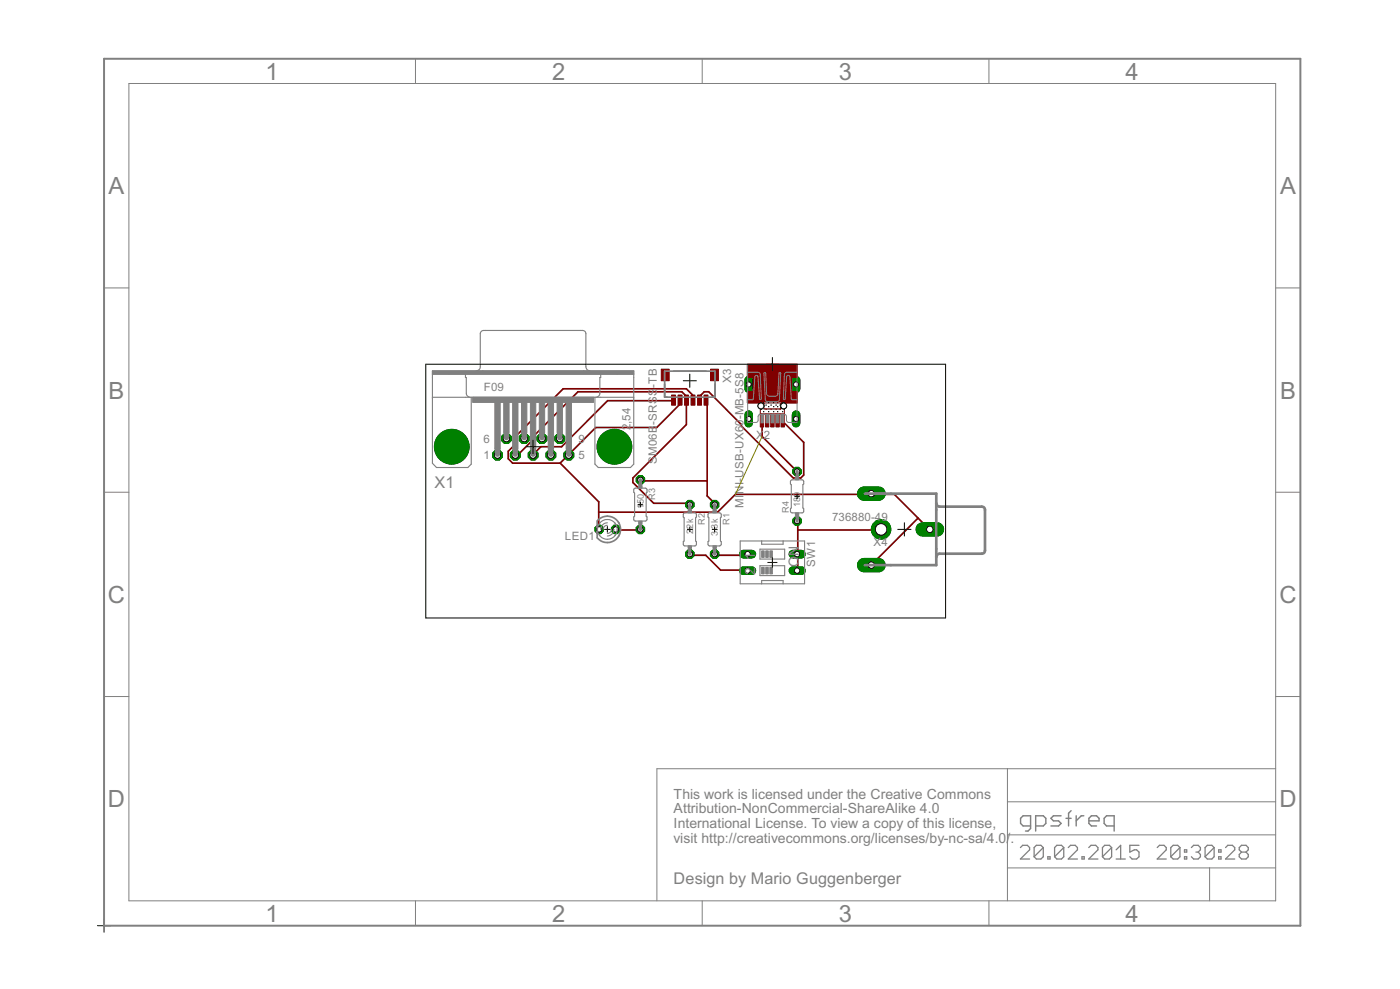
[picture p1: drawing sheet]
<svg xmlns="http://www.w3.org/2000/svg" width="210mm" height="148mm" viewBox="0 0 210 148" stroke-linecap="round" stroke-linejoin="round" font-family="sans-serif">
<g fill="#000080" stroke="#000080" stroke-width=".15">
<circle cx="67.7" cy="66.9" r="2.6"/>
<circle cx="92.1" cy="66.9" r="2.6"/>
</g>
<circle cx="92.3" cy="79.3" r=".68" fill="#008000" stroke="#008000" stroke-width=".15"/>
<circle cx="92.3" cy="79.3" r=".4" fill="#fff" stroke="#000" stroke-width=".15"/>
<circle cx="89.8" cy="79.3" r=".68" fill="#008000" stroke="#008000" stroke-width=".15"/>
<circle cx="89.8" cy="79.3" r=".4" fill="#fff" stroke="#000" stroke-width=".15"/>
<circle cx="96" cy="71.9" r=".68" fill="#008000" stroke="#008000" stroke-width=".15"/>
<circle cx="96" cy="71.9" r=".4" fill="#fff" stroke="#000" stroke-width=".15"/>
<circle cx="96" cy="79.3" r=".68" fill="#008000" stroke="#008000" stroke-width=".15"/>
<circle cx="96" cy="79.3" r=".4" fill="#fff" stroke="#000" stroke-width=".15"/>
<circle cx="119.5" cy="78.1" r=".68" fill="#008000" stroke="#008000" stroke-width=".15"/>
<circle cx="119.5" cy="78.1" r=".4" fill="#fff" stroke="#000" stroke-width=".15"/>
<circle cx="119.5" cy="70.7" r=".68" fill="#008000" stroke="#008000" stroke-width=".15"/>
<circle cx="119.5" cy="70.7" r=".4" fill="#fff" stroke="#000" stroke-width=".15"/>
<circle cx="103.4" cy="75.6" r=".68" fill="#008000" stroke="#008000" stroke-width=".15"/>
<circle cx="103.4" cy="75.6" r=".4" fill="#fff" stroke="#000" stroke-width=".15"/>
<circle cx="103.4" cy="83" r=".68" fill="#008000" stroke="#008000" stroke-width=".15"/>
<circle cx="103.4" cy="83" r=".4" fill="#fff" stroke="#000" stroke-width=".15"/>
<circle cx="107.1" cy="75.6" r=".68" fill="#008000" stroke="#008000" stroke-width=".15"/>
<circle cx="107.1" cy="75.6" r=".4" fill="#fff" stroke="#000" stroke-width=".15"/>
<circle cx="107.1" cy="83" r=".68" fill="#008000" stroke="#008000" stroke-width=".15"/>
<circle cx="107.1" cy="83" r=".4" fill="#fff" stroke="#000" stroke-width=".15"/>
<path d="M111.4 83h1.3" fill="none" stroke="#008000" stroke-width="1.3"/>
<circle cx="112.1" cy="83" r=".4" fill="#fff" stroke="#000" stroke-width=".15"/>
<path d="M111.4 85.5h1.3" fill="none" stroke="#008000" stroke-width="1.3"/>
<circle cx="112.1" cy="85.5" r=".4" fill="#fff" stroke="#000" stroke-width=".15"/>
<path d="M118.9 85.5h1.3" fill="none" stroke="#008000" stroke-width="1.3"/>
<circle cx="119.5" cy="85.5" r=".4" fill="#fff" stroke="#000" stroke-width=".15"/>
<path d="M118.9 83h1.3" fill="none" stroke="#008000" stroke-width="1.3"/>
<circle cx="119.5" cy="83" r=".4" fill="#fff" stroke="#000" stroke-width=".15"/>
<circle cx="74.6" cy="68.2" r=".8" fill="#008000" stroke="#008000" stroke-width=".15"/>
<circle cx="74.6" cy="68.2" r=".49" fill="#fff" stroke="#000" stroke-width=".15"/>
<circle cx="77.3" cy="68.2" r=".8" fill="#008000" stroke="#008000" stroke-width=".15"/>
<circle cx="77.3" cy="68.2" r=".49" fill="#fff" stroke="#000" stroke-width=".15"/>
<circle cx="79.9" cy="68.2" r=".8" fill="#008000" stroke="#008000" stroke-width=".15"/>
<circle cx="79.9" cy="68.2" r=".49" fill="#fff" stroke="#000" stroke-width=".15"/>
<circle cx="82.6" cy="68.2" r=".8" fill="#008000" stroke="#008000" stroke-width=".15"/>
<circle cx="82.6" cy="68.2" r=".49" fill="#fff" stroke="#000" stroke-width=".15"/>
<circle cx="85.3" cy="68.2" r=".8" fill="#008000" stroke="#008000" stroke-width=".15"/>
<circle cx="85.3" cy="68.2" r=".49" fill="#fff" stroke="#000" stroke-width=".15"/>
<circle cx="75.9" cy="65.7" r=".8" fill="#008000" stroke="#008000" stroke-width=".15"/>
<circle cx="75.9" cy="65.7" r=".49" fill="#fff" stroke="#000" stroke-width=".15"/>
<circle cx="78.6" cy="65.7" r=".8" fill="#008000" stroke="#008000" stroke-width=".15"/>
<circle cx="78.6" cy="65.7" r=".49" fill="#fff" stroke="#000" stroke-width=".15"/>
<circle cx="81.3" cy="65.7" r=".8" fill="#008000" stroke="#008000" stroke-width=".15"/>
<circle cx="81.3" cy="65.7" r=".49" fill="#fff" stroke="#000" stroke-width=".15"/>
<circle cx="83.9" cy="65.7" r=".8" fill="#008000" stroke="#008000" stroke-width=".15"/>
<circle cx="83.9" cy="65.7" r=".49" fill="#fff" stroke="#000" stroke-width=".15"/>
<path d="M138.3 79.3h2.2" fill="none" stroke="#008000" stroke-width="2.2"/>
<circle cx="139.4" cy="79.3" r=".49" fill="#fff" stroke="#000" stroke-width=".15"/>
<path d="M129.6 84.7h2.1" fill="none" stroke="#008000" stroke-width="2.2"/>
<circle cx="130.6" cy="84.7" r=".49" fill="#fff" stroke="#000" stroke-width=".15"/>
<path d="M129.6 74h2.1" fill="none" stroke="#008000" stroke-width="2.2"/>
<circle cx="130.6" cy="74" r=".49" fill="#fff" stroke="#000" stroke-width=".15"/>
<circle cx="132.1" cy="79.3" r="1.46" fill="#008000" stroke="#008000" stroke-width=".15"/>
<circle cx="132.1" cy="79.3" r=".87" fill="#fff" stroke="#000" stroke-width=".15"/>
<path d="M112.2 62.1v1.3" fill="none" stroke="#008000" stroke-width="1.3"/>
<circle cx="112.2" cy="62.8" r=".38" fill="#fff" stroke="#000" stroke-width=".15"/>
<path d="M119.4 62.1v1.3" fill="none" stroke="#008000" stroke-width="1.3"/>
<circle cx="119.4" cy="62.8" r=".38" fill="#fff" stroke="#000" stroke-width=".15"/>
<path d="M112.2 57v1.2" fill="none" stroke="#008000" stroke-width="1.3"/>
<circle cx="112.2" cy="57.6" r=".38" fill="#fff" stroke="#000" stroke-width=".15"/>
<path d="M119.4 57v1.2" fill="none" stroke="#008000" stroke-width="1.3"/>
<circle cx="119.4" cy="57.6" r=".38" fill="#fff" stroke="#000" stroke-width=".15"/>
<g fill="#800000" stroke="#800000" stroke-width=".15">
<path d="M105.6 59.2h.6v1.5h-.6z"/>
<path d="M104.6 59.2h.6v1.5h-.6z"/>
<path d="M103.6 59.2h.6v1.5h-.6z"/>
<path d="M102.6 59.2h.6v1.5h-.6z"/>
<path d="M101.7 59.2h.6v1.5h-.6z"/>
<path d="M100.7 59.2h.6v1.5h-.6z"/>
<path d="M106.5 55.3h1.2v1.7h-1.2z"/>
<path d="M99.1 55.3h1.2v1.7h-1.2z"/>
<path d="M117.1 62h.5v2h-.5z"/>
<path d="M116.3 62h.5v2h-.5z"/>
<path d="M115.5 62h.6v2h-.6z"/>
<path d="M114.8 62h.5v2h-.5z"/>
<path d="M114 62h.5v2h-.5z"/>
</g>
<g fill="none" stroke="#800000" stroke-width=".25">
<path d="M101 59.9l-.1 .1h-9.8l-6.9 6.9h-3.1l-1.2 1.3M102 59.9l-.2 .1v.7l-3.3 3.4h-9.2l-5.3 5.3M103.9 59.9l-.1-.1v-.7l-.9-.8h-18.5l-7.3 7.3v1.1l-.9 .9v1.1l.7 .7h7.1M104.9 59.9v-.5l.7-.7h.7l4.8 4.9v.2l7.8 7.8h1.2l.4-.4v-4.9l-3.1-3.1-.1-.2M105.9 59.9l.1 .1v14.3l1.1 1.1v.2M77.3 68.2v-.1h.4l2.5-2.5v-.4l6.5-6.5h15.5l.7 .7v4.2l-8 8v.7l3.1 3.1h5.4v.2M84 69.4l5.8 5.8v4.1M89.8 76.7h17.8l2.7-2.6h20.2l.1-.1 .1 .1h3.4l3.5 3.5M92.3 79.3l.2 .1h3.5v-.1M96 71.9v.2h10M114.2 63l.1 2.4 5.2 5.3M119.5 78.1h.1v4.9h-.1l.1 .2v2.2l-.1 .1"/>
<path d="M132.1 79.3v.1h-12.5M137.6 77.6l1.8 1.7M137.6 77.6l-7 7.1M103.4 83l.2 .2h2.2l2.2 2.2h4l.1 .1M107.1 83v.2h4.9l.1-.2"/>
</g>
<circle cx="92.3" cy="79.3" r=".68" fill="#008000" stroke="#008000" stroke-width=".15"/>
<circle cx="92.3" cy="79.3" r=".4" fill="#fff" stroke="#000" stroke-width=".15"/>
<circle cx="89.8" cy="79.3" r=".68" fill="#008000" stroke="#008000" stroke-width=".15"/>
<circle cx="89.8" cy="79.3" r=".4" fill="#fff" stroke="#000" stroke-width=".15"/>
<circle cx="96" cy="71.9" r=".68" fill="#008000" stroke="#008000" stroke-width=".15"/>
<circle cx="96" cy="71.9" r=".4" fill="#fff" stroke="#000" stroke-width=".15"/>
<circle cx="96" cy="79.3" r=".68" fill="#008000" stroke="#008000" stroke-width=".15"/>
<circle cx="96" cy="79.3" r=".4" fill="#fff" stroke="#000" stroke-width=".15"/>
<circle cx="119.5" cy="78.1" r=".68" fill="#008000" stroke="#008000" stroke-width=".15"/>
<circle cx="119.5" cy="78.1" r=".4" fill="#fff" stroke="#000" stroke-width=".15"/>
<circle cx="119.5" cy="70.7" r=".68" fill="#008000" stroke="#008000" stroke-width=".15"/>
<circle cx="119.5" cy="70.7" r=".4" fill="#fff" stroke="#000" stroke-width=".15"/>
<circle cx="103.4" cy="75.6" r=".68" fill="#008000" stroke="#008000" stroke-width=".15"/>
<circle cx="103.4" cy="75.6" r=".4" fill="#fff" stroke="#000" stroke-width=".15"/>
<circle cx="103.4" cy="83" r=".68" fill="#008000" stroke="#008000" stroke-width=".15"/>
<circle cx="103.4" cy="83" r=".4" fill="#fff" stroke="#000" stroke-width=".15"/>
<circle cx="107.1" cy="75.6" r=".68" fill="#008000" stroke="#008000" stroke-width=".15"/>
<circle cx="107.1" cy="75.6" r=".4" fill="#fff" stroke="#000" stroke-width=".15"/>
<circle cx="107.1" cy="83" r=".68" fill="#008000" stroke="#008000" stroke-width=".15"/>
<circle cx="107.1" cy="83" r=".4" fill="#fff" stroke="#000" stroke-width=".15"/>
<path d="M111.4 83h1.3" fill="none" stroke="#008000" stroke-width="1.3"/>
<circle cx="112.1" cy="83" r=".4" fill="#fff" stroke="#000" stroke-width=".15"/>
<path d="M111.4 85.5h1.3" fill="none" stroke="#008000" stroke-width="1.3"/>
<circle cx="112.1" cy="85.5" r=".4" fill="#fff" stroke="#000" stroke-width=".15"/>
<path d="M118.9 85.5h1.3" fill="none" stroke="#008000" stroke-width="1.3"/>
<circle cx="119.5" cy="85.5" r=".4" fill="#fff" stroke="#000" stroke-width=".15"/>
<path d="M118.9 83h1.3" fill="none" stroke="#008000" stroke-width="1.3"/>
<circle cx="119.5" cy="83" r=".4" fill="#fff" stroke="#000" stroke-width=".15"/>
<circle cx="74.6" cy="68.2" r=".8" fill="#008000" stroke="#008000" stroke-width=".15"/>
<circle cx="74.6" cy="68.2" r=".49" fill="#fff" stroke="#000" stroke-width=".15"/>
<circle cx="77.3" cy="68.2" r=".8" fill="#008000" stroke="#008000" stroke-width=".15"/>
<circle cx="77.3" cy="68.2" r=".49" fill="#fff" stroke="#000" stroke-width=".15"/>
<circle cx="79.9" cy="68.2" r=".8" fill="#008000" stroke="#008000" stroke-width=".15"/>
<circle cx="79.9" cy="68.2" r=".49" fill="#fff" stroke="#000" stroke-width=".15"/>
<circle cx="82.6" cy="68.2" r=".8" fill="#008000" stroke="#008000" stroke-width=".15"/>
<circle cx="82.6" cy="68.2" r=".49" fill="#fff" stroke="#000" stroke-width=".15"/>
<circle cx="85.3" cy="68.2" r=".8" fill="#008000" stroke="#008000" stroke-width=".15"/>
<circle cx="85.3" cy="68.2" r=".49" fill="#fff" stroke="#000" stroke-width=".15"/>
<circle cx="75.9" cy="65.7" r=".8" fill="#008000" stroke="#008000" stroke-width=".15"/>
<circle cx="75.9" cy="65.7" r=".49" fill="#fff" stroke="#000" stroke-width=".15"/>
<circle cx="78.6" cy="65.7" r=".8" fill="#008000" stroke="#008000" stroke-width=".15"/>
<circle cx="78.6" cy="65.7" r=".49" fill="#fff" stroke="#000" stroke-width=".15"/>
<circle cx="81.3" cy="65.7" r=".8" fill="#008000" stroke="#008000" stroke-width=".15"/>
<circle cx="81.3" cy="65.7" r=".49" fill="#fff" stroke="#000" stroke-width=".15"/>
<circle cx="83.9" cy="65.7" r=".8" fill="#008000" stroke="#008000" stroke-width=".15"/>
<circle cx="83.9" cy="65.7" r=".49" fill="#fff" stroke="#000" stroke-width=".15"/>
<path d="M138.3 79.3h2.2" fill="none" stroke="#008000" stroke-width="2.2"/>
<circle cx="139.4" cy="79.3" r=".49" fill="#fff" stroke="#000" stroke-width=".15"/>
<path d="M129.6 84.7h2.1" fill="none" stroke="#008000" stroke-width="2.2"/>
<circle cx="130.6" cy="84.7" r=".49" fill="#fff" stroke="#000" stroke-width=".15"/>
<path d="M129.6 74h2.1" fill="none" stroke="#008000" stroke-width="2.2"/>
<circle cx="130.6" cy="74" r=".49" fill="#fff" stroke="#000" stroke-width=".15"/>
<circle cx="132.1" cy="79.3" r="1.46" fill="#008000" stroke="#008000" stroke-width=".15"/>
<circle cx="132.1" cy="79.3" r=".87" fill="#fff" stroke="#000" stroke-width=".15"/>
<path d="M112.2 62.1v1.3" fill="none" stroke="#008000" stroke-width="1.3"/>
<circle cx="112.2" cy="62.8" r=".38" fill="#fff" stroke="#000" stroke-width=".15"/>
<path d="M119.4 62.1v1.3" fill="none" stroke="#008000" stroke-width="1.3"/>
<circle cx="119.4" cy="62.8" r=".38" fill="#fff" stroke="#000" stroke-width=".15"/>
<path d="M112.2 57v1.2" fill="none" stroke="#008000" stroke-width="1.3"/>
<circle cx="112.2" cy="57.6" r=".38" fill="#fff" stroke="#000" stroke-width=".15"/>
<path d="M119.4 57v1.2" fill="none" stroke="#008000" stroke-width="1.3"/>
<circle cx="119.4" cy="57.6" r=".38" fill="#fff" stroke="#000" stroke-width=".15"/>
<g fill="#800000" stroke="#800000" stroke-width=".15">
<path d="M112.1 54.6h7.4v1.9h-7.4z"/>
<path d="M112.1 58.7h7.4v1.7h-7.4z"/>
<path d="M112.9 56.5h5.8v2.2h-5.8z"/>
<path d="M114 60.3h3.6v1.7h-3.6z"/>
<path d="M112.1 54.6h7.4v1.7h-7.4z"/>
<path d="M112.9 56.3h5.8v2.6h-5.8z"/>
<path d="M112.1 58.9h7.4v1.5h-7.4z"/>
<path d="M114 61.2h3.6v.8h-3.6z"/>
<path d="M114.5 60.4h2.6v.9h-2.6z"/>
</g>
<g fill="none" stroke="#808080" stroke-width=".17">
<path d="M64.8 59.5h30.2M64.8 56h30.2M69.8 56v.6h.1v2.3a.59 .59 0 0 0 .6 .6M70.7 59.5v10l-.6 .5h-4.7l-.6-.6v-13.8h30.2v13.9l-.5 .5h-4.8l-.5-.5v-10M70.9 59.5v.8h18.1v-.8M71.4 55.6l.2-.1a.55 .55 0 0 0 .4-.6v-4.9l.1-.3 .2-.2h15.1l.4 .2v.3v4.9l.2 .4 .5 .3M90.1 56v.6h-.2v2.3a.59 .59 0 0 1-.6 .6M89.9 78.4a1.47 1.47 0 0 1 2.3 0M89.9 78.4a1.47 1.47 0 0 0 0 1.9M91.1 78.7a.59 .59 0 0 0-.7 .6M91.1 78.3a1.01 1.01 0 0 0-1 1M91.7 79.3a.59 .59 0 0 1-.6 .6"/>
<path d="M92.1 79.3a1.01 1.01 0 0 1-1 1M92.2 78.3l.1 .2a1.53 1.53 0 0 1-.1 1.8M95.1 73.2l1.7-.1 .2 .2v.4l-.1 .2v3.4l.1 .1v.4l-.2 .2-1.5 .1-.3-.2v-.5l.1-.1zM102.5 76.9l1.7-.1 .2 .2v.4l-.1 .2v3.4l.1 .2v.3l-.1 .3h-1.6l-.2-.2-.1-.4 .2-.2zM106.2 76.9l1.7-.1 .2 .2v.4l-.1 .2v3.4l.1 .2v.3l-.1 .3h-1.6l-.2-.2v-.4l.1-.2zM118.5 72l.3-.1h1.4l.3 .1v.5l-.1 .1v3.5l.1 .1v.4l-.1 .2h-1.6l-.3-.1v-.5l.1-.1v-3.5l-.1-.1zM89.9 80.2a1.48 1.48 0 0 0 2.3 0M111 81h9.6v6.5h-9.6zM113.9 84.8h3.7v1.4h-3.7zM113.9 82.3h3.7v1.5h-3.7zM114.2 81v.5h3.2v-.5M114.2 87.5v-.5h3.2v.5"/>
<circle cx="67.7" cy="66.9" r="1.61"/>
<circle cx="92.1" cy="66.9" r="1.61"/>
</g>
<path d="M99.7 55.6h7.5v3.9h-7.5zM89.5 78.1v2.4M89.6 78a1.97 1.97 0 0 1 3.2 .3M92.8 78.3a1.99 1.99 0 0 1-.6 2.6 1.99 1.99 0 0 1-2.7-.3" fill="none" stroke="#808080" stroke-width=".25"/>
<g fill="#808080" stroke="#808080" stroke-width=".15">
<path d="M95.8 78.1h.5v.3h-.5z"/>
<path d="M95.8 72.7h.5v.4h-.5z"/>
<path d="M119.3 71.5h.5v.4h-.5z"/>
<path d="M119.3 76.8h.5v.4h-.5z"/>
<path d="M103.2 81.8h.5v.3h-.5z"/>
<path d="M103.2 76.5h.5v.3h-.5z"/>
<path d="M106.9 81.8h.5v.3h-.5z"/>
<path d="M106.9 76.5h.5v.3h-.5z"/>
<path d="M115.4 85h.4v1h-.4z"/>
<path d="M114.8 85h.4v1h-.4z"/>
<path d="M114.2 85h.4v1h-.4z"/>
<path d="M115.4 82.5h.4v1h-.4z"/>
<path d="M114.8 82.5h.4v1h-.4z"/>
<path d="M114.2 82.5h.4v1h-.4z"/>
<path d="M70.9 59.5h18.1v.8h-18.1z"/>
<path d="M64.8 55.6h30.2v.5h-30.2z"/>
<path d="M74.2 60.2h.8v7.1h-.8z"/>
<path d="M75.5 60.3h.8v4.5h-.8z"/>
<path d="M76.9 60.2h.8v7.1h-.8z"/>
<path d="M78.2 60.3h.8v4.5h-.8z"/>
<path d="M79.5 60.2h.8v7.1h-.8z"/>
<path d="M80.9 60.3h.8v4.5h-.8z"/>
<path d="M82.2 60.2h.8v7.1h-.8z"/>
<path d="M83.5 60.3h.8v4.5h-.8z"/>
<path d="M84.9 60.2h.8v7.1h-.8z"/>
<path d="M117.2 62.1h.3v1.3h-.3z"/>
<path d="M116.4 62.1h.4v1.3h-.4z"/>
<path d="M115.6 62.1h.4v1.3h-.4z"/>
<path d="M114.9 62.1h.3v1.3h-.3z"/>
<path d="M114.1 62.1h.3v1.3h-.3z"/>
</g>
<path d="M129.7 74h10.7v10.7h-10.7M140.4 75.4l.2 .4 .3 .1h6.3l.4 .2 .1 .3v6.1l-.2 .4-.3 .1h-6.3l-.3 .1-.2 .3" fill="none" stroke="#808080" stroke-width=".4"/>
<path d="M112.1 54.6h7.4v8.7h-1.4l-.2-.2v-.8l-.3-.2h-3.7l-.2 .2-.1 .8-.1 .2h-1.4zM112.1 55.8h1.5l.4 .2 .2 3.7-.1 .2-.2-.1-.3-3.5a.23 .23 0 0 0-.3-.1 .23 .23 0 0 0-.1 .3l-.3 3.3-.1 .1h-.7M114.6 55.8h.1l.1 .1 .1 3.1 .3 .3a1.63 1.63 0 0 0 1.3-.1l.1-.3 .2-3 .1-.1 .1 .1-.2 4.1-.3 .2h-1.4l-.2-.1-.2-.3zM119.4 55.8h-1.5l-.3 .2-.1 3.7v.2l.2-.1 .2-3.3 .3-.3 .2 .3 .2 3.3 .2 .1h.6" fill="none" stroke="#808080" stroke-width=".15"/>
<path d="M96 71.9v.8M96 78.4v.9M103.4 75.6v.9M107.1 75.6v.9M119.5 70.7v.8M119.5 77.2v.9M103.4 82.1v.9M107.1 82.1v.9" fill="none" stroke="#808080" stroke-width=".51"/>
<path d="M74.6 67.1v1M75.9 64.6v1M77.3 67.1v1M78.6 64.6v1M79.9 67.1v1M81.3 64.6v1M82.6 67.1v1M83.9 64.6v1M85.3 67.1v1" fill="none" stroke="#808080" stroke-width=".8"/>
<g fill="none" stroke="#000" stroke-width=".15">
<path d="M63.8 54.6h78v38h-78zM102.4 57h2M103.4 56v2M115.8 53.6v2M78.9 66.9h2M79.9 66v1.9M90.6 79.3h.9M91.1 78.9v.8M95.7 75.6h.7M96 75.2v.8M103.1 79.3h.7M103.4 79v.7"/>
<path d="M106.8 79.3h.7M107.1 79v.7M119.1 74.4h.8M119.5 74v.7M134.6 79.3h2M135.6 78.3v2M115.1 84.3h1.4M115.8 83.5v1.5M14.6 138.7h2M15.6 137.7v2"/>
<circle cx="67.7" cy="66.9" r="1.61"/>
</g>
<path d="M114.3 65.4l-4 8.7" fill="none" stroke="#808000" stroke-width=".15"/>
<circle cx="67.7" cy="66.9" r="1.61" fill="#fff" stroke="#000" stroke-width=".15"/>
<circle cx="92.1" cy="66.9" r="1.61" fill="none" stroke="#000" stroke-width=".15"/>
<circle cx="92.1" cy="66.9" r="1.61" fill="#fff" stroke="#000" stroke-width=".15"/>
<circle cx="114.1" cy="60.8" r=".44" fill="none" stroke="#000" stroke-width=".15"/>
<circle cx="114.1" cy="60.8" r=".44" fill="#fff" stroke="#000" stroke-width=".15"/>
<circle cx="117.5" cy="60.8" r=".44" fill="none" stroke="#000" stroke-width=".15"/>
<circle cx="117.5" cy="60.8" r=".44" fill="#fff" stroke="#000" stroke-width=".15"/>
<g fill="#008000" stroke="#008000" stroke-width=".15">
<circle cx="67.7" cy="66.9" r="2.6"/>
<circle cx="92.1" cy="66.9" r="2.6"/>
</g>
<g fill="none" stroke="#808080" stroke-width=".15">
<path d="M19.3 12.5h172v122.5h-172zM62.3 8.8v3.7M105.3 8.8v3.7M148.3 8.8v3.7M15.6 43.1h3.7M191.3 43.1h3.7M15.6 73.7h3.7M191.3 73.7h3.7M15.6 104.4h3.7M151 115.2v19.8M191.3 115.2h-92.8v19.8M191.3 104.4h3.7"/>
<path d="M62.3 135v3.7M105.3 135v3.7M148.3 135v3.7M151 130h40.3M151 125.1h40.3M151 120.1h40.3M181.4 130v5"/>
</g>
<path d="M154.5 123.7h-1.1l-.4-.3v-.8l.4-.4h1.1v1.9l-.4 .4h-.3M155.3 123.7h1.1l.4-.3v-.8l-.4-.4h-1.1v2.3M159.1 122.2h-1.2l-.3 .4 .3 .4h.8l.4 .4-.4 .3h-1.1M159.8 122.6h.8M160.6 121.5l-.4 .3v1.9M161.4 122.2v1.5M162.5 122.2h-.4l-.7 .8M163.3 123h1.5v-.4l-.4-.4h-.8l-.3 .4v.8l.3 .3h.8M167 123.7h-1.1l-.4-.3v-.8l.4-.4h1.1v2.3" fill="none" stroke="#808080" stroke-width=".21"/>
<g fill="none" stroke="#808080" stroke-width=".19">
<path d="M153 127l.3-.4h.7l.4 .4v.3l-1.4 1.4h1.4M156.4 127v1.4l-.3 .3h-.7l-.4-.3M156.4 127l-.3-.4h-.7l-.4 .4v1.4M156.4 127l-1.4 1.4M157.1 128.4h.3v.3h-.3zM159.5 127v1.4l-.3 .3h-.7l-.4-.3M159.5 127l-.3-.4h-.7l-.4 .4v1.4M159.5 127l-1.4 1.4M160.2 127l.3-.4h.7l.3 .4v.3l-1.3 1.4h1.3M162.2 128.4h.4v.3h-.4zM163.2 127l.4-.4h.7l.3 .4v.3l-1.4 1.4h1.4M166.7 127v1.4l-.4 .3h-.7l-.3-.3"/>
<path d="M166.7 127l-.4-.4h-.7l-.3 .4v1.4M166.7 127l-1.4 1.4M167.3 128.7h1.4M167.3 127.3l.7-.7v2.1M170.8 126.6h-1.4v1.1l.7-.4h.3l.4 .4v.7l-.4 .3h-.7l-.3-.3M173.5 127l.3-.4h.7l.4 .4v.3l-1.4 1.4h1.4M176.9 127v1.4l-.3 .3h-.7l-.4-.3M176.9 127l-.3-.4h-.7l-.4 .4v1.4M176.9 127l-1.4 1.4M177.6 128.4h.3v.3h-.3zM177.6 127.3h.3v.4h-.3zM178.6 127l.4-.4h.6l.4 .4v.3l-.4 .4"/>
<path d="M179.3 127.7h.3M179.6 127.7l.4 .3v.4l-.4 .3h-.6l-.4-.3M182 127v1.4l-.3 .3h-.7l-.3-.3M182 127l-.3-.4h-.7l-.3 .4v1.4M182 127l-1.3 1.4M182.7 128.4h.4v.3h-.4zM182.7 127.3h.4v.4h-.4zM183.7 127l.4-.4h.7l.3 .4v.3l-1.4 1.4h1.4M186.1 127.7l-.3 .3v.4l.3 .3h.7l.4-.3v-.4l-.4-.3M186.1 127.7l-.3-.4v-.3l.3-.4h.7l.4 .4v.3l-.4 .4M186.1 127.7h.7"/>
</g>
<path d="M15.6 8.8h179.4v129.9h-179.4z" fill="none" stroke="#808080" stroke-width=".3"/>
<g font-size="4" fill="#808080">
<text x="39.8" y="11.9">1</text>
<text x="82.8" y="11.9">2</text>
<text x="125.8" y="11.9">3</text>
<text x="168.8" y="11.9">4</text>
<text x="16.3" y="29.1">A</text>
<text x="191.9" y="29.1">A</text>
<text x="16.3" y="59.7">B</text>
<text x="191.9" y="59.7">B</text>
<text x="16.2" y="90.3">C</text>
<text x="191.8" y="90.3">C</text>
<text x="16.2" y="120.9">D</text>
<text x="191.8" y="120.9">D</text>
<text x="39.8" y="138.1">1</text>
<text x="82.8" y="138.1">2</text>
<text x="125.8" y="138.1">3</text>
<text x="168.8" y="138.1">4</text>
</g>
<g font-size="2.7" fill="#808080">
<text x="65.1" y="73.1">X1</text>
<text x="101" y="132.5">Design by Mario Guggenberger</text>
</g>
<g font-size="2.3" fill="#808080">
<text x="113.2" y="83.9" transform="rotate(-90 113.2 83.9)">1</text>
<text x="113.2" y="86.2" transform="rotate(-90 113.2 86.2)">2</text>
<text x="119.8" y="85" transform="rotate(-90 119.8 85)">ON</text>
<text x="101" y="119.6">This work is licensed under the Creative Commons</text>
<text x="101" y="121.9">Attribution-NonCommercial-ShareAlike 4.0</text>
<text x="101" y="124.1">International License. To view a copy of this license,</text>
<text x="101" y="126.3">visit http://creativecommons.org/licenses/by-nc-sa/4.0/</text>
<text x="151.5" y="126.3">.</text>
</g>
<g font-size="1.9" fill="#808080">
<text x="72.5" y="58.7">F09</text>
<text x="98.5" y="58.1" transform="rotate(-90 98.5 58.1)">-TB</text>
<text x="109.6" y="57.3" transform="rotate(-90 109.6 57.3)">X3</text>
<text x="94.5" y="64.5" transform="rotate(-90 94.5 64.5)">2</text>
<text x="94.5" y="63.5" transform="rotate(-90 94.5 63.5)">,54</text>
<text x="113.4" y="65.7">X2</text>
<text x="72.5" y="68.8">1</text>
<text x="72.5" y="66.3">6</text>
<text x="86.7" y="68.8">5</text>
<text x="86.7" y="66.3">9</text>
<text x="98.5" y="69.5" transform="rotate(-90 98.5 69.5)">SM06B-SRSS</text>
<text x="111.5" y="76.1" transform="rotate(-90 111.5 76.1)">MI</text>
<text x="111.5" y="74" transform="rotate(-90 111.5 74)">NI-USB-UX60-MB-5S8</text>
<text x="84.7" y="80.9">LED1</text>
<text x="124.8" y="78.1">736880-49</text>
<text x="131" y="81.8">X4</text>
<text x="122.2" y="85" transform="rotate(-90 122.2 85)">SW1</text>
</g>
<g font-size="1.5" fill="#808080">
<text x="96.5" y="76.3" transform="rotate(-90 96.5 76.3)">150</text>
<text x="98.2" y="74.9" transform="rotate(-90 98.2 74.9)">R3</text>
<text x="118.2" y="76.8" transform="rotate(-90 118.2 76.8)">R4</text>
<text x="120" y="75.9" transform="rotate(-90 120 75.9)">180</text>
<text x="103.9" y="79.9" transform="rotate(-90 103.9 79.9)">22k</text>
<text x="105.7" y="78.6" transform="rotate(-90 105.7 78.6)">R2</text>
<text x="107.6" y="80.3" transform="rotate(-90 107.6 80.3)">3.3k</text>
<text x="109.4" y="78.6" transform="rotate(-90 109.4 78.6)">R1</text>
</g>
</svg>
